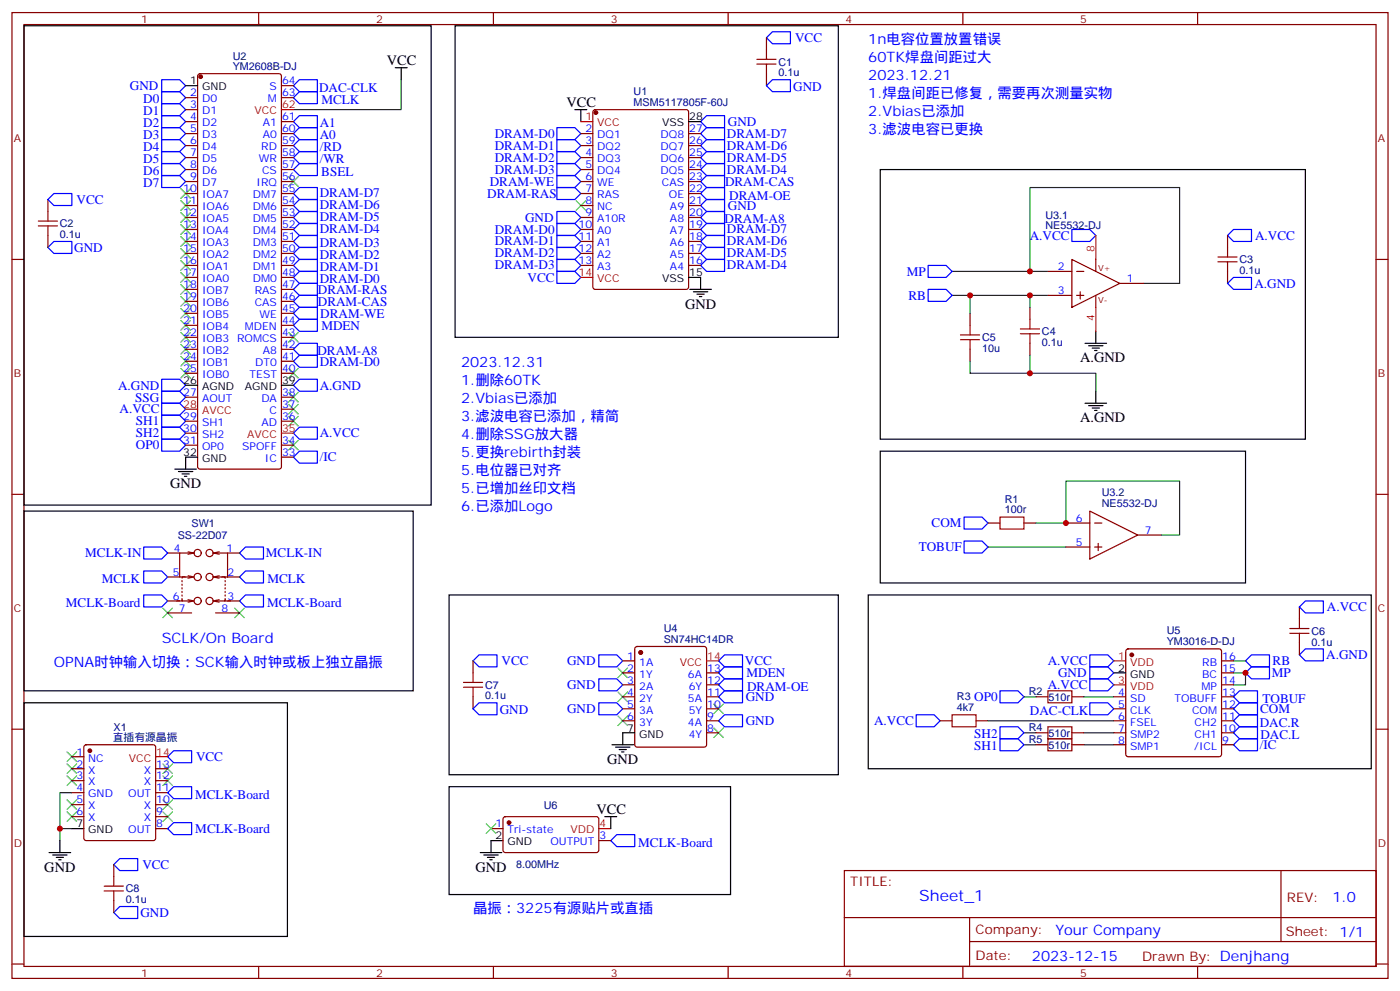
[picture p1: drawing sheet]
<svg xmlns="http://www.w3.org/2000/svg" width="412mm" height="292mm" viewBox="0 0 412 292" stroke-linecap="round" stroke-linejoin="round" font-family="sans-serif">
<g fill="none" stroke="#870000" stroke-width=".35">
<path d="M3.5 3.7h405.4v284.3h-405.4zM7.1 7.2h398.2v277.3h-398.2zM76.2 3.7v3.5M145.3 3.7v3.5M214.5 3.7v3.5M225.8 11.1v3.5M283.6 3.7v3.5M352.8 3.7v3.5M54.7 28.8h3.5M54.7 32.3h3.5M54.7 35.8h3.5M54.7 39.3h3.5"/>
<path d="M58.4 21.9l.5-.2h23.3l.6 .4 .1 115.3-.2 .5-.5 .2h-23.3l-.5-.2-.2-.5v-115zM82.9 28.8h3.5M82.9 35.8h3.5M82.9 39.3h3.5M82.9 25.2h3.5M171.1 39.3h3.5M174.9 32.5l.4-.2h26.8l.7 .4v51.8l-.4 .6-27.1 .1-.6-.5-.1-51.7zM202.8 39.3h3.6M225.8 21.7v3.5M14.1 58.7v3.6M54.7 42.9h3.5M54.7 46.4h3.5"/>
<path d="M54.7 49.9h3.5M54.7 53.4h3.5M54.7 57h3.5M82.9 42.9h3.5M82.9 46.4h3.5M82.9 49.9h3.5M82.9 53.4h3.5M82.9 57h3.5M171.1 42.9h3.5M171.1 46.4h3.5M171.1 49.9h3.5M171.1 53.4h3.5"/>
<path d="M171.1 57h3.5M202.8 42.9h3.6M202.8 46.4h3.6M202.8 49.9h3.6M202.8 53.4h3.6M202.8 57h3.6M3.5 76.4h3.6M14.1 69.3v3.5M54.7 60.5h3.5M54.7 64h3.5M54.7 67.6h3.5M54.7 71.1h3.5"/>
<path d="M54.7 74.6h3.5M54.7 78.1h3.5M82.9 60.5h3.5M82.9 64h3.5M82.9 67.6h3.5M82.9 71.1h3.5M82.9 74.6h3.5M82.9 78.1h3.5M171.1 60.5h3.5M171.1 64h3.5M171.1 67.6h3.5M171.1 71.1h3.5"/>
<path d="M171.1 74.6h3.5M171.1 78.1h3.5M202.8 60.5h3.6M202.8 64h3.6M202.8 67.6h3.6M202.8 71.1h3.6M202.8 74.6h3.6M202.8 78.1h3.6M308.7 79.9h7M315.7 76.4l14.1 7-14.1 7.1zM317.1 79.9h2.2M322.8 76.4v3.5"/>
<path d="M361.6 69.3v3.5M361.6 79.9v3.5M405.3 76.4h3.6M54.7 81.7h3.5M54.7 85.2h3.5M54.7 88.7h3.5M54.7 92.3h3.5M54.7 95.8h3.5M54.7 99.3h3.5M82.9 81.7h3.5M82.9 85.2h3.5M82.9 88.7h3.5"/>
<path d="M82.9 92.3h3.5M82.9 95.8h3.5M82.9 99.3h3.5M285.8 92.3v3.5M303.4 90.5v3.5M308.7 87h7M317.1 87h2.2M318.2 85.9v2.1M322.8 87v3.5M329.8 83.4h7.1M54.7 102.8h3.5M54.7 106.4h3.5"/>
<path d="M54.7 109.9h3.5M54.7 116.9h3.5M82.9 102.8h3.5M82.9 106.4h3.5M82.9 109.9h3.5M82.9 116.9h3.5M285.8 102.8v3.6M303.4 101.1v3.5M54.7 124h3.5M54.7 127.5h3.5M54.7 131.1h3.5M82.9 124h3.5"/>
<path d="M82.9 131.1h3.5M82.9 134.6h3.5M82.9 120.5h3.5M3.5 145.5h3.6M291 154h3.6M301.6 154h3.6M314 154h7M321 150.5l14.1 7-14.1 7.1zM322.4 154h2.2M323.5 160v2.1M335.1 157.5h7.1M405.3 145.5h3.6"/>
<path d="M49.4 162.8h3.5M49.4 169.9h5.3M49.4 176.9h4.4M53.6 176.2v.7h2.8M53.6 170.9v.4M53.6 172v.3M53.6 173v.4M53.6 174.1v.3M53.6 175.2v.3M55.4 176.6l1.7 .3-1.7 .4M55.4 169.5l1.7 .4-1.7 .3M55.4 162.5l1.7 .3"/>
<path d="M56.4 169.9h-2.8v.3M57.1 162.8h-4.2v7.1M57.1 162.8l-1.7 .4M62.8 162.8h4.2v7.1M62.8 162.8l1.8 .4M62.8 169.9l1.8 .3M62.8 176.9l1.8 .4M63.5 169.9h2.8v.3M64.6 162.5l-1.8 .3M64.6 169.5l-1.8 .4M64.6 176.6l-1.8 .3M65.3 169.9h5.3"/>
<path d="M66.1 176.9h4.5M66.3 176.2v.7h-2.8M66.3 170.9v.4M66.3 172v.3M66.3 173v.4M66.3 174.1v.3M66.3 175.2v.3M67 162.8h3.6M314 161h7M322.4 161h2.2M382.8 178.7v3.5M49.4 180.4h7"/>
<path d="M63.5 180.4h7.1M139.3 194.6v3.5M183.4 198.1h3.6M183.4 194.6h3.6M187.2 190.5l.5-.2h19.7l.5 .2 .2 .5v28.3l-.2 .5-.5 .2h-19.7l-.5-.3-.2-.4v-28.3zM208.1 198.1h3.6M331.8 191.2l.5-.2h26.8l.5 .2 .2 .5v30.4l-.2 .5-.5 .2h-26.8l-.5-.3-.2-.4v-30.4zM359.8 198.1h3.6M359.8 194.6h3.6M382.8 189.3v3.5M3.5 214.7h3.6M24.9 219.5l.5-.2h19.8l.5 .2 .2 .5v26.8l-.3 .5-.4 .2h-19.8l-.5-.3-.2-.4v-26.8z"/>
<path d="M139.3 205.1v3.6M183.4 212.2h3.6M183.4 205.1h3.6M183.4 208.7h3.6M183.4 201.6h3.6M208.1 212.2h3.6M208.1 205.1h3.6M208.1 215.7h3.6M208.1 208.7h3.6M208.1 201.6h3.6M276.9 212.2h3.6M287.5 212.2h3.5"/>
<path d="M305.2 205.1h3.5M305.2 219.3h3.5M305.2 215.7h3.5M315.7 205.1h3.6M315.7 219.3h3.6M315.7 215.7h3.6M328.1 212.2h3.5M328.1 205.1h3.5M328.1 219.3h3.5M328.1 215.7h3.5M328.1 208.7h3.5M359.8 212.2h3.6"/>
<path d="M359.8 205.1h3.6M359.8 219.3h3.6M359.8 215.7h3.6M359.8 208.7h3.6M359.8 201.6h3.6M405.3 214.7h3.6M21.2 226.3h3.5M21.2 229.8h3.5M21.2 233.4h3.5M21.2 236.9h3.5M21.2 222.8h3.5M45.9 226.3h3.5"/>
<path d="M45.9 229.8h3.5M45.9 233.4h3.5M45.9 236.9h3.5M21.2 240.4h3.5M33.5 254.5v3.6M45.9 240.4h3.5M45.9 243.9h3.5M144.6 243.9h3.6M148.4 240.6l.5-.2 27.1 .1 .4 .6-.1 9.5-.6 .4-27.1-.1-.4-.6v-9.2zM176.4 247.5h3.5M248.7 256.3h156.6v28.2h-156.6zM377.3 256.3v20.9"/>
<path d="M33.5 265.1v3.5M248.7 270.1h156.5M285.6 277.2h119.6M285.6 270.1v14.2M3.5 283.8h3.6M76.2 284.5v3.5M145.3 284.5v3.5M214.5 284.5v3.5M283.6 284.5v3.5M352.8 284.5v3.5M405.3 283.8h3.6"/>
<circle cx="58.2" cy="169.9" r="1.06"/>
<circle cx="58.2" cy="162.8" r="1.06"/>
<circle cx="58.2" cy="176.9" r="1.06"/>
<circle cx="61.7" cy="176.9" r="1.06"/>
<circle cx="61.7" cy="169.9" r="1.06"/>
<circle cx="61.7" cy="162.8" r="1.06"/>
</g>
<g fill="none" stroke="#00f" stroke-width=".35">
<path d="M227.5 9.3h5.3v3.6h-5.3l-1.7-1.8zM47.6 27h5.3l1.8 1.8-1.8 1.7h-5.3zM47.6 30.5h5.3l1.8 1.8-1.8 1.7h-5.3zM47.6 34h5.3l1.8 1.8-1.8 1.8h-5.3zM47.6 37.6h5.3l1.8 1.7-1.8 1.8h-5.3zM47.6 23.5h5.3l1.8 1.7-1.8 1.8h-5.3zM86.4 28.8l1.8-1.8h5.3v3.5h-5.3zM86.4 39.3l1.8-1.7h5.3v3.5h-5.3zM86.4 35.8l1.8-1.8h5.3v3.6h-5.3zM86.4 25.2l1.8-1.7h5.3v3.5h-5.3zM164 37.6h5.3l1.8 1.7-1.8 1.8h-5.3zM208.1 34h5.3v3.6h-5.3l-1.7-1.8z"/>
<path d="M208.1 37.6h5.3v3.5h-5.3l-1.7-1.8zM225.8 25.2l1.7-1.7h5.3v3.5h-5.3zM15.9 57h5.3v3.5h-5.3l-1.8-1.8zM47.6 41.1h5.3l1.8 1.8-1.8 1.7h-5.3zM47.6 44.6h5.3l1.8 1.8-1.8 1.8h-5.3zM47.6 48.2h5.3l1.8 1.7-1.8 1.8h-5.3zM47.6 51.7h5.3l1.8 1.7-1.8 1.8h-5.3zM86.4 46.4l1.8-1.8h5.3v3.6h-5.3zM86.4 42.9l1.8-1.8h5.3v3.5h-5.3zM86.4 57l1.8-1.8h5.3v3.5h-5.3zM88.2 48.2h5.3v3.5h-5.3l-1.8-1.8zM164 55.2h5.3l1.8 1.8-1.8 1.7h-5.3z"/>
<path d="M164 51.7h5.3l1.8 1.7-1.8 1.8h-5.3zM164 41.1h5.3l1.8 1.8-1.8 1.7h-5.3zM164 44.6h5.3l1.8 1.8-1.8 1.8h-5.3zM164 48.2h5.3l1.8 1.7-1.8 1.8h-5.3zM208.1 51.7h5.3v3.5h-5.3l-1.7-1.8zM208.1 48.2h5.3v3.5h-5.3l-1.7-1.8zM208.1 44.6h5.3v3.6h-5.3l-1.7-1.8zM208.1 41.1h5.3v3.5h-5.3l-1.7-1.7zM208.1 55.2h5.3v3.5h-5.3l-1.7-1.7zM208.1 58.7h5.3v3.6h-5.3l-1.7-1.8zM14.1 72.8l1.8-1.7h5.3v3.5h-5.3zM86.4 78.1l1.8-1.7h5.3v3.5h-5.3z"/>
<path d="M86.4 74.6l1.8-1.8h5.3v3.6h-5.3zM86.4 71.1l1.8-1.8h5.3v3.5h-5.3zM86.4 67.6l1.8-1.8h5.3v3.5h-5.3zM86.4 64l1.8-1.7h5.3v3.5h-5.3zM86.4 60.5l1.8-1.8h5.3v3.6h-5.3zM164 79.9h5.3l1.8 1.8-1.8 1.7h-5.3zM164 62.3h5.3l1.8 1.7-1.8 1.8h-5.3zM164 65.8h5.3l1.8 1.8-1.8 1.7h-5.3zM164 69.3h5.3l1.8 1.8-1.8 1.7h-5.3zM164 72.8h5.3l1.8 1.8-1.8 1.8h-5.3zM164 76.4h5.3l1.8 1.7-1.8 1.8h-5.3zM208.1 76.4h5.3v3.5h-5.3l-1.7-1.8z"/>
<path d="M208.1 72.8h5.3v3.6h-5.3l-1.7-1.8zM208.1 69.3h5.3v3.5h-5.3l-1.7-1.7zM208.1 65.8h5.3v3.5h-5.3l-1.7-1.7zM208.1 62.3h5.3v3.5h-5.3l-1.7-1.8zM273.4 78.1h5.3l1.8 1.8-1.8 1.8h-5.3zM315.7 67.6h5.3l1.8 1.7-1.8 1.8h-5.3zM363.4 67.6h5.3v3.5h-5.3l-1.8-1.8zM86.4 92.3l1.8-1.8h5.3v3.5h-5.3zM86.4 95.8l1.8-1.8h5.3v3.5h-5.3zM86.4 81.7l1.8-1.8h5.3v3.5h-5.3zM88.2 83.4h5.3v3.6h-5.3l-1.8-1.8zM88.2 87h5.3v3.5h-5.3l-1.8-1.8z"/>
<path d="M273.4 85.2h5.3l1.8 1.8-1.8 1.7h-5.3zM361.6 83.4l1.8-1.7h5.3v3.5h-5.3zM47.6 111.7h5.3l1.8 1.7-1.8 1.8h-5.3zM47.6 118.7h5.3l1.8 1.8-1.8 1.7h-5.3zM47.6 115.2h5.3l1.8 1.7-1.8 1.8h-5.3zM86.4 102.8l1.8-1.7h5.3v3.5h-5.3zM88.2 111.7h5.3v3.5h-5.3l-1.8-1.8zM88.2 104.6h5.3v3.5h-5.3l-1.8-1.7zM47.6 122.2h5.3l1.8 1.8-1.8 1.8h-5.3zM47.6 125.8h5.3l1.8 1.7-1.8 1.8h-5.3zM47.6 129.3h5.3l1.8 1.8-1.8 1.7h-5.3zM86.4 134.6l1.8-1.8h5.3v3.5h-5.3z"/>
<path d="M86.4 127.5l1.8-1.7h5.3v3.5h-5.3zM284 159.3h5.3l1.7 1.7-1.7 1.8h-5.3zM284 152.2h5.3l1.7 1.8-1.7 1.8h-5.3zM42.3 168.1h5.3l1.8 1.8-1.8 1.7h-5.3zM42.3 175.2h5.3l1.8 1.7-1.8 1.8h-5.3zM42.3 161h5.3l1.8 1.8-1.8 1.8h-5.3zM70.6 162.8l1.7-1.8h5.3v3.6h-5.3zM72.3 168.1h5.3v3.5h-5.3l-1.7-1.7zM72.3 175.2h5.3v3.5h-5.3l-1.7-1.8zM384.5 176.9h5.3v3.5h-5.3l-1.7-1.7zM141.1 192.8h5.3v3.5h-5.3l-1.8-1.7zM176.4 192.8h5.3l1.7 1.8-1.7 1.7h-5.3z"/>
<path d="M176.4 199.8h5.3l1.7 1.8-1.7 1.8h-5.3zM213.4 192.8h5.3v3.5h-5.3l-1.7-1.7zM213.4 196.3h5.3v3.5h-5.3l-1.7-1.7zM213.4 199.8h5.3v3.6h-5.3l-1.7-1.8zM321 196.3h5.3l1.8 1.8-1.8 1.7h-5.3zM321 192.8h5.3l1.8 1.8-1.8 1.7h-5.3zM321 199.8h5.3l1.8 1.8-1.8 1.8h-5.3zM368.7 196.3h5.2v3.5h-5.2l-1.8-1.7zM368.7 192.8h5.2v3.5h-5.2l-1.8-1.7zM384.5 191h5.3v3.6h-5.3l-1.7-1.8zM141.1 206.9h5.3v3.5h-5.3l-1.8-1.7zM176.4 206.9h5.3l1.7 1.8-1.7 1.7h-5.3z"/>
<path d="M213.4 210.4h5.3v3.6h-5.3l-1.7-1.8zM213.4 203.4h5.3v3.5h-5.3l-1.7-1.8zM269.9 210.4h5.3l1.7 1.8-1.7 1.8h-5.3zM294.6 203.4h5.3l1.7 1.7-1.7 1.8h-5.3zM294.6 217.5h5.3l1.7 1.8-1.7 1.7h-5.3zM294.6 214h5.3l1.7 1.7-1.7 1.8h-5.3zM321 206.9h5.3l1.8 1.8-1.8 1.7h-5.3zM365.1 217.5h5.3v3.5h-5.3l-1.7-1.7zM365.1 214h5.3v3.5h-5.3l-1.7-1.8zM365.1 210.4h5.3v3.6h-5.3l-1.7-1.8zM365.1 206.9h5.3v3.5h-5.3l-1.7-1.7zM365.1 203.4h5.3v3.5h-5.3l-1.7-1.8z"/>
<path d="M49.4 222.8l1.8-1.8h5.2v3.5h-5.2zM51.2 231.6h5.2v3.5h-5.2l-1.8-1.7zM35.3 252.8h5.3v3.5h-5.3l-1.8-1.8zM51.2 242.2h5.2v3.5h-5.2l-1.8-1.8zM181.7 245.7h5.3v3.5h-5.3l-1.8-1.7zM35.3 266.9h5.3v3.5h-5.3l-1.8-1.8z"/>
</g>
<g fill="none" stroke="#3c3" stroke-width=".35">
<path d="M53.3 55.6l2.8 2.8M53.3 59.1l2.8 2.8M56.1 55.6l-2.8 2.8M56.1 59.1l-2.8 2.8M85 52l2.8 2.9M87.8 52l-2.8 2.9M169.7 59.1l2.8 2.8M172.5 59.1l-2.8 2.8M53.3 62.6l2.8 2.8M53.3 66.1l2.8 2.9M53.3 69.7l2.8 2.8M53.3 73.2l2.8 2.8"/>
<path d="M53.3 76.7l2.8 2.9M56.1 62.6l-2.8 2.8M56.1 66.1l-2.8 2.9M56.1 69.7l-2.8 2.8M56.1 73.2l-2.8 2.8M56.1 76.7l-2.8 2.9M53.3 90.8l2.8 2.9M53.3 87.3l2.8 2.8M53.3 83.8l2.8 2.8M53.3 94.4l2.8 2.8M53.3 97.9l2.8 2.8M53.3 80.3l2.8 2.8"/>
<path d="M56.1 90.8l-2.8 2.9M56.1 87.3l-2.8 2.8M56.1 83.8l-2.8 2.8M56.1 94.4l-2.8 2.8M56.1 97.9l-2.8 2.8M56.1 80.3l-2.8 2.8M85 97.9l2.8 2.8M87.8 97.9l-2.8 2.8M53.3 105l2.8 2.8M53.3 101.4l2.8 2.8M53.3 108.5l2.8 2.8M56.1 105l-2.8 2.8"/>
<path d="M56.1 101.4l-2.8 2.8M56.1 108.5l-2.8 2.8M85 119.1l2.8 2.8M85 115.5l2.8 2.9M85 108.5l2.8 2.8M87.8 119.1l-2.8 2.8M87.8 115.5l-2.8 2.9M87.8 108.5l-2.8 2.8M85 129.6l2.8 2.9M85 122.6l2.8 2.8M87.8 122.6l-2.8 2.8M87.8 129.6l-2.8 2.9"/>
<path d="M48 179l2.8 2.9M50.8 179l-2.8 2.9M69.1 179l2.9 2.9M72 179l-2.9 2.9M182 196.7l2.9 2.8M184.9 196.7l-2.9 2.8M182 203.7l2.9 2.9M182 210.8l2.9 2.8M184.9 203.7l-2.9 2.9M184.9 210.8l-2.9 2.8M210.3 207.3l2.8 2.8M210.3 214.3l2.8 2.8"/>
<path d="M213.1 207.3l-2.8 2.8M213.1 214.3l-2.8 2.8M19.8 239l2.8 2.8M19.8 235.5l2.8 2.8M19.8 228.4l2.8 2.8M19.8 224.9l2.8 2.8M19.8 221.4l2.8 2.8M22.6 239l-2.8 2.8M22.6 235.5l-2.8 2.8M22.6 228.4l-2.8 2.8M22.6 224.9l-2.8 2.8M22.6 221.4l-2.8 2.8"/>
<path d="M48 224.9l2.8 2.8M48 228.4l2.8 2.8M48 235.5l2.8 2.8M48 239l2.8 2.8M50.8 224.9l-2.8 2.8M50.8 228.4l-2.8 2.8M50.8 235.5l-2.8 2.8M50.8 239l-2.8 2.8M143.2 242.5l2.8 2.9M146 242.5l-2.8 2.9"/>
</g>
<g fill="none" stroke="#000" stroke-width=".35">
<path d="M7.1 7.6h119.9v141.1h-119.9zM116.4 19.9h3.5M118.2 19.9v3.6M134.1 7.6h112.8v91.7h-112.8zM54.7 25.2h3.5M169.3 32.3h3.6M171.1 32.3v3.5M202.8 35.8h3.6M259.3 49.9h125.2v79.4h-125.2zM202.8 81.7h3.6v3.5M203.2 85.2h6.3M204.3 85.9h4.2"/>
<path d="M205.3 86.6h2.1M206 87.3h.7M322.8 97.5v3.6M54.7 113.4h3.5M82.9 113.4h3.5M319.6 101.1h6.4M319.6 118.7h6.4M320.7 101.8h4.2M320.7 119.4h4.2M321.7 102.5h2.1M322.4 103.2h.7M322.8 115.2v3.5"/>
<path d="M51.5 138.1h6.4M52.6 138.8h4.2M53.6 139.5h2.1M58.2 134.6h-3.5v3.5M259.3 132.8h107.6v38.8h-107.6zM321.7 120.1h2.1M322.4 120.8h.7M7.1 150.5h114.6v52.9h-114.6zM54.3 140.2h.7M132.3 175.2h114.6v52.9h-114.6zM255.8 175.2h148.1v51.1h-148.1zM328.1 198.1h3.5"/>
<path d="M7.1 206.9h77.6v68.8h-77.6zM180.3 219.3h6.3M181.3 220h4.3M187 215.7h-3.6v3.6M132.3 231.6h82.9v31.7h-82.9zM182.4 220.7h2.1M183.1 221.4h.7M14.5 251h6.3M15.5 251.7h4.3M16.6 252.4h2.1M17.3 253.1h.7M17.6 247.5v3.5"/>
<path d="M21.2 243.9h3.5M141.5 251h6.3M142.5 251.7h4.3M143.6 252.4h2.1M144.3 253.1h.7M148.2 247.5h-3.6v3.5M178.2 240.4h3.5M179.9 240.4v3.5"/>
</g>
<g fill="none" stroke="#a10000" stroke-width=".35">
<path d="M223 18.9h5.6M223 17.5h5.6M225.8 14.6v2.9M225.8 18.9v2.8M11.3 66.5h5.6M11.3 65.1h5.6M14.1 62.3v2.8M14.1 66.5v2.8M358.8 77.1h5.6M358.8 75.7h5.6M361.6 72.8v2.9M361.6 77.1v2.8"/>
<path d="M282.9 98.6h5.7M285.8 95.8v2.8M300.6 98.2h5.6M300.6 96.8h5.6M303.4 94v2.8M303.4 98.2v2.9M282.9 100h5.7M285.8 100v2.8M294.6 152.2h7v3.6h-7zM139.3 198.1v2.8M379.9 186.4h5.7M379.9 185h5.7"/>
<path d="M382.8 182.2v2.8M382.8 186.4v2.9M136.5 202.3h5.7M136.5 200.9h5.7M139.3 202.3v2.8M280.5 210.4h7v3.6h-7zM308.7 203.4h7v3.5h-7zM308.7 217.5h7v3.5h-7zM308.7 214h7v3.5h-7zM33.5 258.1v2.8M30.7 262.3h5.6M30.7 260.9h5.6"/>
<path d="M33.5 262.3v2.8"/>
</g>
<g fill="none" stroke="#008700" stroke-width=".35">
<path d="M118.2 23.5v8.8h-31.8M280.5 79.9h28.2M303.4 79.9v-24.7h44.1v28.2h-10.6M280.5 87h28.2M285.8 87v5.3M303.4 87v3.5M303.4 104.6v5.3h-17.6v-3.5M303.4 109.9h19.4v5.3M305.2 154h8.8v-12.4h33.5v15.9h-5.3M291 161h23M363.4 198.1h3.5v3.5h-3.5M363.4 194.6h3.5"/>
<path d="M291 212.2h37.1M301.6 205.1h3.6M301.6 219.3h3.6M301.6 215.7h3.6M319.3 205.1h8.8M319.3 219.3h8.8M319.3 215.7h8.8M21.2 233.4h-3.6v14.1M17.6 243.9h3.6"/>
</g>
<path d="M82.9 32.3h3.5M171.1 35.8h3.5M322.8 69.3v7.1M171.1 81.7h3.5M322.8 90.5v7M54.7 120.5h3.5M82.9 127.5h3.5M208.1 194.6h3.6M328.1 194.6h3.5M328.1 201.6h3.5M45.9 222.8h3.5M176.4 243.9h3.5" fill="none" stroke="#f00" stroke-width=".35"/>
<g fill="#870000" stroke="#870000" stroke-width=".35">
<circle cx="26.5" cy="221" r=".53"/>
<circle cx="333.4" cy="192.8" r=".53"/>
<circle cx="188.7" cy="192.1" r=".53"/>
<circle cx="59.1" cy="22.6" r=".53"/>
<circle cx="175.5" cy="33.2" r=".53"/>
<circle cx="149.9" cy="242.2" r=".53"/>
</g>
<g fill="#c00">
<circle cx="366.9" cy="198.1" r=".88"/>
<circle cx="303.4" cy="79.9" r=".88"/>
<circle cx="285.8" cy="87" r=".88"/>
<circle cx="303.4" cy="87" r=".88"/>
<circle cx="303.4" cy="109.9" r=".88"/>
<circle cx="314" cy="154" r=".88"/>
<circle cx="17.6" cy="243.9" r=".88"/>
</g>
<text font-size="4.6" fill="#00f" x="270.8" y="265.3">Sheet_1</text>
<g font-size="4.2" fill="#00f">
<text x="255.8" y="12.9">1n电容位置放置错误</text>
<text x="255.8" y="18.2">60TK焊盘间距过大</text>
<text x="255.8" y="23.5">2023.12.21</text>
<text x="255.8" y="28.8">1.焊盘间距已修复，需要再次测量实物</text>
<text x="255.8" y="34">2.Vbias已添加</text>
<text x="255.8" y="39.3">3.滤波电容已更换</text>
<text x="135.8" y="113.4">1.删除60TK</text>
<text x="135.8" y="108.1">2023.12.31</text>
<text x="135.8" y="118.7">2.Vbias已添加</text>
<text x="135.8" y="124">3.滤波电容已添加，精简</text>
<text x="135.8" y="129.3">4.删除SSG放大器</text>
<text x="135.8" y="134.6">5.更换rebirth封装</text>
<text x="135.8" y="139.9">5.电位器已对齐</text>
<text x="135.8" y="145.2">5.已增加丝印文档</text>
<text x="135.8" y="150.5">6.已添加Logo</text>
<text x="47.6" y="189.3">SCLK/On Board</text>
<text x="15.9" y="196.3">OPNA时钟输入切换：SCK输入时钟或板上独立晶振</text>
<text x="139.3" y="268.6">晶振：3225有源贴片或直插</text>
<text x="392.5" y="265.6">1.0</text>
<text x="310.9" y="275.1">Your Company</text>
<text x="304" y="282.9">2023-12-15</text>
</g>
<g font-size="4.2">
<text x="113.9" y="19.2">VCC</text>
<text x="166.9" y="31.6">VCC</text>
<text x="201.8" y="90.8">GND</text>
<text x="318.2" y="106.7">A.GND</text>
<text x="318.2" y="124.4">A.GND</text>
<text x="50.1" y="143.8">GND</text>
<text x="178.9" y="224.9">GND</text>
<text x="175.7" y="239.7">VCC</text>
<text x="13.1" y="256.6">GND</text>
<text x="140.1" y="256.6">GND</text>
</g>
<g font-size="3.9" fill="#00f">
<text x="234.2" y="12.4">VCC</text>
<text x="38.3" y="26.5">GND</text>
<text x="94" y="27">DAC-CLK</text>
<text x="233.6" y="26.7">GND</text>
<text x="42.2" y="30.3">D0</text>
<text x="42.2" y="33.9">D1</text>
<text x="94.7" y="30.5">MCLK</text>
<text x="42.2" y="37.5">D2</text>
<text x="42.2" y="41">D3</text>
<text x="94.2" y="40.9">A0</text>
<text x="94.2" y="37.5">A1</text>
<text x="145.7" y="40.6">DRAM-D0</text>
<text x="214.1" y="40.5">DRAM-D7</text>
<text x="214.4" y="37">GND</text>
<text x="42.2" y="44.5">D4</text>
<text x="94.2" y="48">/WR</text>
<text x="94.2" y="44.4">/RD</text>
<text x="145.7" y="44">DRAM-D1</text>
<text x="145.7" y="47.6">DRAM-D2</text>
<text x="214.1" y="47.6">DRAM-D5</text>
<text x="214.1" y="44">DRAM-D6</text>
<text x="42.2" y="48">D5</text>
<text x="42.2" y="51.6">D6</text>
<text x="94.6" y="51.7">BSEL</text>
<text x="145.7" y="51.1">DRAM-D3</text>
<text x="214.1" y="51.1">DRAM-D4</text>
<text x="22.5" y="60">VCC</text>
<text x="42.2" y="55.1">D7</text>
<text x="94.2" y="58.1">DRAM-D7</text>
<text x="143.5" y="58.3">DRAM-RAS</text>
<text x="144.3" y="54.8">DRAM-WE</text>
<text x="213.6" y="54.8">DRAM-CAS</text>
<text x="214.8" y="58.7">DRAM-OE</text>
<text x="94.2" y="65.2">DRAM-D5</text>
<text x="94.2" y="61.7">DRAM-D6</text>
<text x="154.7" y="65.3">GND</text>
<text x="213.5" y="65.8">DRAM-A8</text>
<text x="214.4" y="61.8">GND</text>
<text x="94.2" y="68.7">DRAM-D4</text>
<text x="145.7" y="68.8">DRAM-D0</text>
<text x="214.1" y="68.7">DRAM-D7</text>
<text x="303.4" y="70.5">A.VCC</text>
<text x="369.7" y="70.6">A.VCC</text>
<text x="21.9" y="74">GND</text>
<text x="94.2" y="76.3">DRAM-D2</text>
<text x="94.2" y="72.7">DRAM-D3</text>
<text x="145.7" y="72.2">DRAM-D1</text>
<text x="145.7" y="75.8">DRAM-D2</text>
<text x="214.1" y="75.8">DRAM-D5</text>
<text x="214.1" y="72.2">DRAM-D6</text>
<text x="94.2" y="83.2">DRAM-D0</text>
<text x="94.2" y="79.8">DRAM-D1</text>
<text x="145.7" y="79.3">DRAM-D3</text>
<text x="155.4" y="82.9">VCC</text>
<text x="214.1" y="79.3">DRAM-D4</text>
<text x="267.1" y="81.2">MP</text>
<text x="93.6" y="86.5">DRAM-RAS</text>
<text x="267.6" y="88.2">RB</text>
<text x="369.5" y="84.7">A.GND</text>
<text x="93.6" y="90">DRAM-CAS</text>
<text x="94.3" y="93.6">DRAM-WE</text>
<text x="94.7" y="97.1">MDEN</text>
<text x="93.5" y="104.6">DRAM-A8</text>
<text x="94.2" y="107.6">DRAM-D0</text>
<text x="34.8" y="114.7">A.GND</text>
<text x="39.9" y="118.2">SSG</text>
<text x="94.2" y="114.7">A.GND</text>
<text x="35.2" y="121.7">A.VCC</text>
<text x="40.1" y="125.2">SH1</text>
<text x="40.1" y="128.7">SH2</text>
<text x="94.2" y="128.8">A.VCC</text>
<text x="40.1" y="132.3">OP0</text>
<text x="94.2" y="135.8">/IC</text>
<text x="274.4" y="155.3">COM</text>
<text x="25.1" y="164.1">MCLK-IN</text>
<text x="78.3" y="164.1">MCLK-IN</text>
<text x="270.6" y="162.3">TOBUF</text>
<text x="30" y="171.6">MCLK</text>
<text x="78.8" y="171.6">MCLK</text>
<text x="19.4" y="178.7">MCLK-Board</text>
<text x="78.7" y="178.7">MCLK-Board</text>
<text x="390.9" y="179.9">A.VCC</text>
<text x="147.8" y="195.8">VCC</text>
<text x="167" y="195.9">GND</text>
<text x="219.4" y="195.8">VCC</text>
<text x="308.6" y="195.8">A.VCC</text>
<text x="374.9" y="195.8">RB</text>
<text x="390.7" y="194.1">A.GND</text>
<text x="167" y="202.9">GND</text>
<text x="219.9" y="199.4">MDEN</text>
<text x="220.1" y="203.4">DRAM-OE</text>
<text x="308.6" y="202.9">A.VCC</text>
<text x="311.7" y="199.4">GND</text>
<text x="374.6" y="199.4">MP</text>
<text x="167" y="210">GND</text>
<text x="219.7" y="206.4">GND</text>
<text x="287" y="206.4">OP0</text>
<text x="371.2" y="209.9">COM</text>
<text x="371.9" y="206.9">TOBUF</text>
<text x="147.2" y="210.1">GND</text>
<text x="219.7" y="213.5">GND</text>
<text x="257.5" y="213.4">A.VCC</text>
<text x="303.4" y="210.4">DAC-CLK</text>
<text x="371.1" y="214">DAC.R</text>
<text x="287" y="220.8">SH1</text>
<text x="287" y="217.4">SH2</text>
<text x="371.1" y="220.5">/IC</text>
<text x="371.3" y="217.5">DAC.L</text>
<text x="57.7" y="224">VCC</text>
<text x="57.5" y="235.1">MCLK-Board</text>
<text x="57.5" y="245.2">MCLK-Board</text>
<text x="188" y="249.2">MCLK-Board</text>
<text x="41.9" y="255.8">VCC</text>
<text x="41.4" y="270.1">GND</text>
</g>
<g font-size="3.9" fill="#800">
<text x="250.5" y="260.9">TITLE:</text>
<text x="379.1" y="265.6">REV:</text>
<text x="287.4" y="275.1">Company:</text>
<text x="378.7" y="275.7">Sheet: 1/1</text>
<text x="287.4" y="282.8">Date:</text>
<text x="336.4" y="282.8">Drawn By: Denjhang</text>
</g>
<g font-size="3.2" fill="#800">
<text x="41.6" y="6.7">1</text>
<text x="110.8" y="6.7">2</text>
<text x="179.9" y="6.7">3</text>
<text x="249.1" y="6.7">4</text>
<text x="318.2" y="6.7">5</text>
<text x="4.1" y="41.8">A</text>
<text x="405.9" y="41.8">A</text>
<text x="4.1" y="110.9">B</text>
<text x="405.9" y="110.9">B</text>
<text x="4.1" y="180.1">C</text>
<text x="405.9" y="180.1">C</text>
<text x="4.1" y="249.2">D</text>
<text x="405.9" y="249.2">D</text>
<text x="41.6" y="287.5">1</text>
<text x="110.8" y="287.5">2</text>
<text x="179.9" y="287.5">3</text>
<text x="249.1" y="287.5">4</text>
<text x="318.2" y="287.5">5</text>
</g>
<g font-size="3.2" fill="#000080">
<text x="68.6" y="17.6">U2</text>
<text x="68.6" y="20.5">YM2608B-DJ</text>
<text x="229.3" y="22.5">0.1u</text>
<text x="229.3" y="19.3">C1</text>
<text x="186.6" y="28">U1</text>
<text x="186.6" y="31.2">MSM5117805F-60J</text>
<text x="308" y="64.5">U3.1</text>
<text x="17.6" y="70.1">0.1u</text>
<text x="17.6" y="66.9">C2</text>
<text x="308" y="67.6">NE5532-DJ</text>
<text x="365.1" y="77.5">C3</text>
<text x="365.1" y="80.7">0.1u</text>
<text x="289.3" y="100.4">C5</text>
<text x="306.9" y="101.9">0.1u</text>
<text x="306.9" y="98.7">C4</text>
<text x="289.3" y="103.6">10u</text>
<text x="296" y="148">R1</text>
<text x="324.5" y="149.2">NE5532-DJ</text>
<text x="324.5" y="146.2">U3.2</text>
<text x="56.4" y="155.1">SW1</text>
<text x="296" y="151.2">100r</text>
<text x="52.4" y="158.7">SS-22D07</text>
<text x="195.5" y="189.3">SN74HC14DR</text>
<text x="195.5" y="186.1">U4</text>
<text x="343.7" y="189.9">YM3016-D-DJ</text>
<text x="343.7" y="186.8">U5</text>
<text x="386.3" y="190">0.1u</text>
<text x="386.3" y="186.9">C6</text>
<text x="142.9" y="202.7">C7</text>
<text x="142.9" y="205.9">0.1u</text>
<text x="281.9" y="209.4">4k7</text>
<text x="281.9" y="206.2">R3</text>
<text x="303" y="204.5">R2</text>
<text x="308.9" y="206.3">510r</text>
<text x="33.4" y="215.1">X1</text>
<text x="303" y="215.1">R4</text>
<text x="33.2" y="218.1">直插有源晶振</text>
<text x="303" y="218.6">R5</text>
<text x="308.9" y="220.4">510r</text>
<text x="308.9" y="216.9">510r</text>
<text x="160.2" y="238">U6</text>
<text x="152" y="255.7">8.00MHz</text>
<text x="37" y="262.7">C8</text>
<text x="37" y="265.9">0.1u</text>
</g>
<g font-size="3.2">
<text x="56" y="24.9">1</text>
<text x="59.5" y="26.6">GND</text>
<text x="203" y="35.5">28</text>
<text x="195" y="37.2">VSS</text>
<text x="195" y="83.1">VSS</text>
<text x="203" y="81.3">15</text>
<text x="54" y="113.1">26</text>
<text x="83.1" y="113.1">39</text>
<text x="59.5" y="114.8">AGND</text>
<text x="72.2" y="114.8">AGND</text>
<text x="54" y="134.2">32</text>
<text x="59.5" y="136">GND</text>
<text x="329.4" y="197.7">2</text>
<text x="332.9" y="199.5">GND</text>
<text x="184.8" y="215.4">7</text>
<text x="188.3" y="217.1">GND</text>
<text x="22.5" y="243.6">7</text>
<text x="26" y="245.4">GND</text>
<text x="146" y="247.1">2</text>
<text x="149.5" y="248.9">GND</text>
</g>
<g font-size="3.2" fill="#00f">
<text x="56" y="28.4">2</text>
<text x="79.4" y="26.6">S</text>
<text x="83.1" y="28.4">63</text>
<text x="83.1" y="24.9">64</text>
<text x="56" y="31.9">3</text>
<text x="56" y="35.5">4</text>
<text x="59.5" y="30.2">D0</text>
<text x="59.5" y="33.7">D1</text>
<text x="78.9" y="30.2">M</text>
<text x="83.1" y="35.5">61</text>
<text x="56" y="39">5</text>
<text x="59.5" y="37.2">D2</text>
<text x="59.5" y="40.7">D3</text>
<text x="77.4" y="40.7">A0</text>
<text x="77.4" y="37.2">A1</text>
<text x="83.1" y="39">60</text>
<text x="172.4" y="39">2</text>
<text x="175.9" y="40.7">DQ1</text>
<text x="194.6" y="40.7">DQ8</text>
<text x="203" y="39">27</text>
<text x="56" y="42.5">6</text>
<text x="56" y="46">7</text>
<text x="59.5" y="44.3">D4</text>
<text x="59.5" y="47.8">D5</text>
<text x="76.3" y="47.8">WR</text>
<text x="76.9" y="44.3">RD</text>
<text x="83.1" y="46">58</text>
<text x="83.1" y="42.5">59</text>
<text x="172.4" y="42.5">3</text>
<text x="172.4" y="46">4</text>
<text x="175.9" y="44.3">DQ2</text>
<text x="175.9" y="47.8">DQ3</text>
<text x="194.6" y="47.8">DQ6</text>
<text x="194.6" y="44.3">DQ7</text>
<text x="203" y="46">25</text>
<text x="203" y="42.5">26</text>
<text x="56" y="49.6">8</text>
<text x="56" y="53.1">9</text>
<text x="59.5" y="51.3">D6</text>
<text x="77.2" y="51.3">CS</text>
<text x="83.1" y="53.1">56</text>
<text x="83.1" y="49.6">57</text>
<text x="172.4" y="49.6">5</text>
<text x="172.4" y="53.1">6</text>
<text x="175.9" y="51.3">DQ4</text>
<text x="194.6" y="51.3">DQ5</text>
<text x="203" y="53.1">23</text>
<text x="203" y="49.6">24</text>
<text x="54" y="56.6">10</text>
<text x="59.5" y="54.9">D7</text>
<text x="59.5" y="58.4">IOA7</text>
<text x="74.5" y="58.4">DM7</text>
<text x="75.6" y="54.9">IRQ</text>
<text x="83.1" y="56.6">55</text>
<text x="172.4" y="56.6">7</text>
<text x="175.9" y="54.9">WE</text>
<text x="175.9" y="58.4">RAS</text>
<text x="195" y="54.9">CAS</text>
<text x="197" y="58.4">OE</text>
<text x="203" y="56.6">22</text>
<text x="54" y="60.1">11</text>
<text x="54" y="63.7">12</text>
<text x="59.5" y="61.9">IOA6</text>
<text x="59.5" y="65.4">IOA5</text>
<text x="74.5" y="65.4">DM5</text>
<text x="74.5" y="61.9">DM6</text>
<text x="83.1" y="63.7">53</text>
<text x="83.1" y="60.1">54</text>
<text x="172.4" y="60.1">8</text>
<text x="172.4" y="63.7">9</text>
<text x="175.9" y="61.9">NC</text>
<text x="175.9" y="65.4">A10R</text>
<text x="197.4" y="65.4">A8</text>
<text x="197.4" y="61.9">A9</text>
<text x="203" y="63.7">20</text>
<text x="203" y="60.1">21</text>
<text x="54" y="67.2">13</text>
<text x="54" y="70.7">14</text>
<text x="59.5" y="69">IOA4</text>
<text x="74.5" y="69">DM4</text>
<text x="83.1" y="70.7">51</text>
<text x="83.1" y="67.2">52</text>
<text x="170.4" y="67.2">10</text>
<text x="170.4" y="70.7">11</text>
<text x="175.9" y="69">A0</text>
<text x="197.4" y="69">A7</text>
<text x="203" y="70.7">18</text>
<text x="203" y="67.2">19</text>
<text x="54" y="74.3">15</text>
<text x="54" y="77.8">16</text>
<text x="59.5" y="72.5">IOA3</text>
<text x="59.5" y="76">IOA2</text>
<text x="74.5" y="76">DM2</text>
<text x="74.5" y="72.5">DM3</text>
<text x="83.1" y="77.8">49</text>
<text x="83.1" y="74.3">50</text>
<text x="170.4" y="74.3">12</text>
<text x="170.4" y="77.8">13</text>
<text x="175.9" y="72.5">A1</text>
<text x="175.9" y="76">A2</text>
<text x="197.4" y="76">A5</text>
<text x="197.4" y="72.5">A6</text>
<text x="203" y="77.8">16</text>
<text x="203" y="74.3">17</text>
<text x="54" y="81.3">17</text>
<text x="59.5" y="79.6">IOA1</text>
<text x="59.5" y="83.1">IOA0</text>
<text x="74.5" y="83.1">DM0</text>
<text x="74.5" y="79.6">DM1</text>
<text x="83.1" y="81.3">48</text>
<text x="175.9" y="79.6">A3</text>
<text x="197.4" y="79.6">A4</text>
<text x="311.6" y="79.6">2</text>
<text x="332" y="83.1">1</text>
<text x="54" y="84.8">18</text>
<text x="54" y="88.4">19</text>
<text x="59.5" y="86.6">IOB7</text>
<text x="75.1" y="86.6">RAS</text>
<text x="83.1" y="88.4">46</text>
<text x="83.1" y="84.8">47</text>
<text x="311.6" y="86.6">3</text>
<text x="54" y="91.9">20</text>
<text x="54" y="95.4">21</text>
<text x="59.5" y="90.1">IOB6</text>
<text x="59.5" y="93.7">IOB5</text>
<text x="75" y="90.1">CAS</text>
<text x="76.5" y="93.7">WE</text>
<text x="83.1" y="95.4">44</text>
<text x="83.1" y="91.9">45</text>
<text x="54" y="99">22</text>
<text x="59.5" y="97.2">IOB4</text>
<text x="59.5" y="100.7">IOB3</text>
<text x="69.8" y="100.7">ROMCS</text>
<text x="72.1" y="97.2">MDEN</text>
<text x="83.1" y="99">43</text>
<text x="54" y="102.5">23</text>
<text x="54" y="106">24</text>
<text x="59.5" y="104.2">IOB2</text>
<text x="59.5" y="107.8">IOB1</text>
<text x="75.2" y="107.8">DT0</text>
<text x="77.4" y="104.2">A8</text>
<text x="83.1" y="106">41</text>
<text x="83.1" y="102.5">42</text>
<text x="54" y="109.5">25</text>
<text x="59.5" y="111.3">IOB0</text>
<text x="73.5" y="111.3">TEST</text>
<text x="83.1" y="109.5">40</text>
<text x="54" y="116.6">27</text>
<text x="59.5" y="118.4">AOUT</text>
<text x="77" y="118.4">DA</text>
<text x="83.1" y="116.6">38</text>
<text x="54" y="123.6">29</text>
<text x="59.5" y="125.4">SH1</text>
<text x="77" y="125.4">AD</text>
<text x="79.4" y="121.9">C</text>
<text x="83.1" y="123.6">36</text>
<text x="83.1" y="120.1">37</text>
<text x="54" y="127.2">30</text>
<text x="54" y="130.7">31</text>
<text x="59.5" y="128.9">SH2</text>
<text x="83.1" y="130.7">34</text>
<text x="59.5" y="132.5">OP0</text>
<text x="71.4" y="132.5">SPOFF</text>
<text x="78" y="136">IC</text>
<text x="83.1" y="134.2">33</text>
<text x="316.9" y="153.6">6</text>
<text x="316.9" y="160.7">5</text>
<text x="337.3" y="157.2">7</text>
<text x="51.3" y="162.5">4</text>
<text x="66.7" y="162.5">1</text>
<text x="50.9" y="169.5">5</text>
<text x="67" y="169.5">2</text>
<text x="50.9" y="176.6">6</text>
<text x="67" y="176.6">3</text>
<text x="52.7" y="180.1">7</text>
<text x="65.3" y="180.1">8</text>
<text x="184.8" y="194.2">1</text>
<text x="184.8" y="197.7">2</text>
<text x="188.3" y="196">1A</text>
<text x="208.3" y="197.7">13</text>
<text x="354.1" y="196">RB</text>
<text x="360" y="197.7">15</text>
<text x="360" y="194.2">16</text>
<text x="184.8" y="201.3">3</text>
<text x="188.3" y="199.5">1Y</text>
<text x="188.3" y="203">2A</text>
<text x="202.6" y="199.5">6A</text>
<text x="202.9" y="203">6Y</text>
<text x="208.3" y="201.3">12</text>
<text x="353.9" y="203">MP</text>
<text x="354.1" y="199.5">BC</text>
<text x="360" y="201.3">14</text>
<text x="184.8" y="204.8">4</text>
<text x="184.8" y="208.3">5</text>
<text x="188.3" y="206.6">2Y</text>
<text x="202.6" y="206.6">5A</text>
<text x="208.3" y="208.3">10</text>
<text x="208.3" y="204.8">11</text>
<text x="329.4" y="204.8">4</text>
<text x="329.4" y="208.3">5</text>
<text x="332.9" y="206.6">SD</text>
<text x="345.9" y="206.6">TOBUFF</text>
<text x="360" y="208.3">12</text>
<text x="360" y="204.8">13</text>
<text x="184.8" y="211.8">6</text>
<text x="188.3" y="210.1">3A</text>
<text x="188.3" y="213.6">3Y</text>
<text x="202.6" y="213.6">4A</text>
<text x="202.9" y="210.1">5Y</text>
<text x="208.3" y="215.4">8</text>
<text x="208.3" y="211.8">9</text>
<text x="329.4" y="211.8">6</text>
<text x="329.4" y="215.4">7</text>
<text x="332.9" y="210.1">CLK</text>
<text x="332.9" y="213.6">FSEL</text>
<text x="351.1" y="210.1">COM</text>
<text x="351.9" y="213.6">CH2</text>
<text x="360" y="215.4">10</text>
<text x="360" y="211.8">11</text>
<text x="202.9" y="217.1">4Y</text>
<text x="329.4" y="218.9">8</text>
<text x="332.9" y="217.1">SMP2</text>
<text x="332.9" y="220.7">SMP1</text>
<text x="351.8" y="220.7">/ICL</text>
<text x="351.9" y="217.1">CH1</text>
<text x="360" y="218.9">9</text>
<text x="22.5" y="226">2</text>
<text x="22.5" y="222.4">1</text>
<text x="26" y="227.7">X</text>
<text x="26" y="224.2">NC</text>
<text x="42.4" y="227.7">X</text>
<text x="46" y="226">13</text>
<text x="22.5" y="233">4</text>
<text x="22.5" y="229.5">3</text>
<text x="26" y="231.2">X</text>
<text x="42.4" y="231.2">X</text>
<text x="46" y="229.5">12</text>
<text x="46" y="233">11</text>
<text x="22.5" y="236.5">5</text>
<text x="26" y="238.3">X</text>
<text x="26" y="234.8">GND</text>
<text x="37.8" y="234.8">OUT</text>
<text x="42.4" y="238.3">X</text>
<text x="46" y="236.5">10</text>
<text x="22.5" y="240.1">6</text>
<text x="26" y="241.8">X</text>
<text x="37.8" y="245.4">OUT</text>
<text x="42.4" y="241.8">X</text>
<text x="46" y="240.1">9</text>
<text x="46" y="243.6">8</text>
<text x="146" y="243.6">1</text>
<text x="149.5" y="245.4">Tri-state</text>
<text x="162.1" y="248.9">OUTPUT</text>
<text x="176.6" y="247.1">3</text>
</g>
<g font-size="3.2" fill="#f00">
<text x="75" y="33.7">VCC</text>
<text x="83.1" y="31.9">62</text>
<text x="172.4" y="35.5">1</text>
<text x="175.9" y="37.2">VCC</text>
<text x="322.4" y="74.3" transform="rotate(-90 322.4 74.3)">8</text>
<text x="170.4" y="81.3">14</text>
<text x="175.9" y="83.1">VCC</text>
<text x="322.4" y="94.6" transform="rotate(-90 322.4 94.6)">4</text>
<text x="54" y="120.1">28</text>
<text x="59.5" y="121.9">AVCC</text>
<text x="72.8" y="128.9">AVCC</text>
<text x="83.1" y="127.2">35</text>
<text x="200.2" y="196">VCC</text>
<text x="208.3" y="194.2">14</text>
<text x="329.4" y="194.2">1</text>
<text x="332.9" y="196">VDD</text>
<text x="329.4" y="201.3">3</text>
<text x="332.9" y="203">VDD</text>
<text x="38" y="224.2">VCC</text>
<text x="46" y="222.4">14</text>
<text x="168" y="245.4">VDD</text>
<text x="176.6" y="243.6">4</text>
</g>
<g font-size="2.5" fill="#800">
<text x="323.5" y="79.9">V+</text>
<text x="323.5" y="89.1">V-</text>
</g>
</svg>
